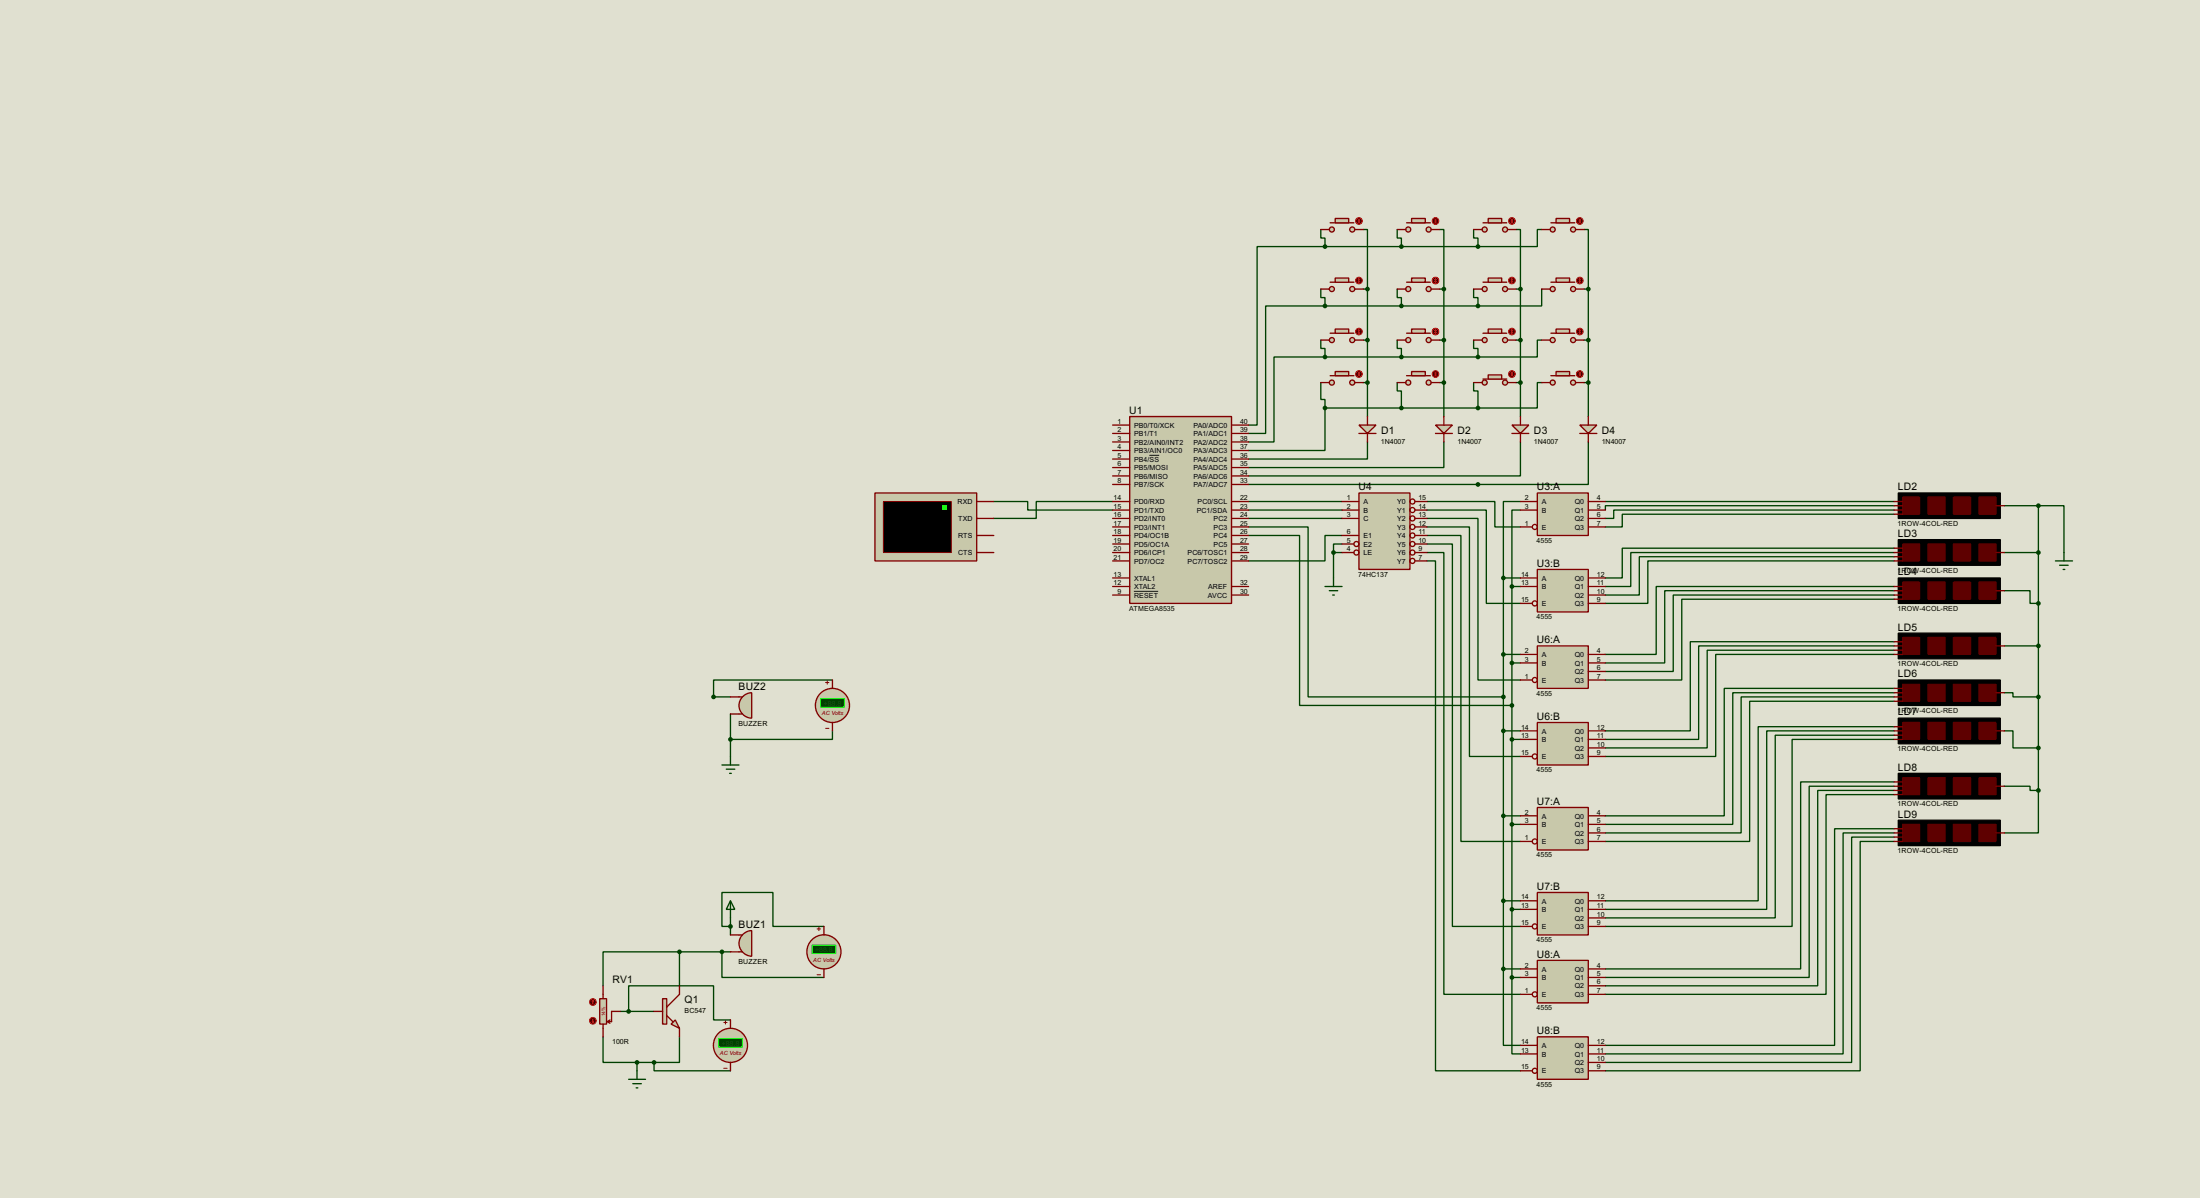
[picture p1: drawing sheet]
<svg xmlns="http://www.w3.org/2000/svg" width="658mm" height="358mm" viewBox="0 0 658 358" stroke-linecap="round" stroke-linejoin="round" font-family="sans-serif">
<path d="M0 0h657.9v358.1h-657.9z" fill="#e0e0d0"/>
<g fill="none" stroke="#004000" stroke-width=".4">
<path d="M395 68.6v2.6h1.3v2.5M396.3 73.7h-20.3v53.4h-2.6M396.3 73.7h45.7M407.7 68.6h1.3v17.8M417.9 68.6v2.6h1.2v2.5M430.6 68.6h1.2v17.8M440.7 68.6v2.6h1.3v2.5M453.4 68.6h1.3v17.8M461.1 68.6h-1.3v5.1h-17.8M473.8 68.6h1.2v17.8M395 86.4v2.6h1.3v2.5M396.3 91.5h-17.8v38.1h-5.1"/>
<path d="M396.3 91.5h45.7M407.7 86.4h1.3M409 86.4v38.1M417.9 86.4v2.6h1.2v2.5M430.6 86.4h1.2M431.8 86.4v38.1M440.7 86.4v2.6h1.3v2.5M453.4 86.4h1.3M454.7 86.4v38.1M461.1 86.4v5.1h-19.1M473.8 86.4h1.2M475 86.4v38.1"/>
<path d="M395 101.7v2.5h1.3v2.5M395 114.4v5h1.3v2.6M396.3 106.7h-15.3v25.4h-7.6M396.3 106.7h45.7M407.7 114.4h1.3M407.7 101.7h1.3M417.9 101.7v2.5h1.2v2.5M417.9 114.4v2.5h1.2v5.1M430.6 114.4h1.2M430.6 101.7h1.2M440.7 101.7v2.5h1.3v2.5M440.7 114.4v2.5h1.3v5.1"/>
<path d="M453.4 114.4h1.3M453.4 101.7h1.3M461.1 101.7h-1.3v5h-17.8M461.1 114.4h-1.3v7.6h-17.8M473.8 114.4h1.2M473.8 101.7h1.2M396.3 122v12.7h-22.9M396.3 122h45.7M409 132.1v5.1h-35.6M431.8 132.1v7.7h-58.4M454.7 132.1v10.2h-81.3M475 132.1v12.7h-101.6"/>
<path d="M297.2 149.9h10.2v2.6h25.4M332.8 149.9h-22.9v5.1h-12.7M373.4 157.5h17.8v50.8h58.4M373.4 149.9h28M373.4 152.5h28M373.4 155h28M426.8 149.9h20.3v7.6h7.6M426.8 152.5h17.7v27.9h10.2M426.8 155h15.2v48.3h12.7M426.8 157.5h12.7v68.6h15.2M454.7 149.9h-5.1v22.9M454.7 152.5h-2.5v22.8"/>
<path d="M480.1 149.9h86.4M566.5 151.2h-86.4v1.3M566.5 152.5h-83.9v2.5h-2.5M566.5 153.7h-81.3v3.8h-5.1M599.5 151.2h10.1M609.6 151.2h7.7v14M609.6 151.2v85.1M373.4 160.1h15.3v50.8h63.5M398.8 165.2v7.6M398.8 165.2h2.6M401.4 160.1h-5.1v7.6h-22.9M401.4 162.6h-2.6v2.6"/>
<path d="M426.8 160.1h10.1v91.4h17.8M426.8 162.6h7.6v114.3h20.3M426.8 165.2h5v132h22.9M426.8 167.7h2.5v152.4h25.4M449.6 172.8h5.1M449.6 172.8v116.8M452.2 175.3h2.5M452.2 175.3v116.9M566.5 166.4h-76.2v11.5h-10.2M566.5 165.2h-78.8v10.1h-7.6M566.5 163.9h-81.3v8.9h-5.1M566.5 167.7h-73.7v12.7h-12.7"/>
<path d="M566.5 177.9h-66.1v22.8h-20.3M566.5 176.6h-68.6v21.6h-17.8M566.5 175.3h-71.2v20.3h-15.2M566.5 179.1h-63.5v24.2h-22.9M599.5 176.6h7.6v3.8h2.5M599.5 165.2h10.1M449.6 195.6h5.1M452.2 198.2h2.5M566.5 194.4h-55.9v29.2h-30.5M566.5 193.1h-58.5v27.9h-27.9M566.5 191.8h-61v26.7h-25.4M566.5 195.6h-53.4v30.5h-33"/>
<path d="M599.5 193.1h10.1M218.5 213.4v12.7M249 203.3h-35.6v5h5.1M249 218.5v2.5h-30.5M449.6 218.5h5.1M566.5 208.3h-45.8v40.7h-40.6M566.5 207.1h-48.3v39.3h-38.1M566.5 205.8h-50.8v38.1h-35.6M566.5 209.6h-43.2v41.9h-43.2M566.5 219.8h-35.6v54.6h-50.8M566.5 218.5h-38.1v53.3h-48.3M566.5 217.2h-40.7v52.1h-45.7"/>
<path d="M599.5 207.1h2.5v1.2h7.6M599.5 218.5h2.5v5.1h7.6M452.2 221h2.5M566.5 221h-30.5v55.9h-55.9M566.5 236.3h-22.9v58.4h-63.5M566.5 235h-25.4v57.2h-61M566.5 233.7h-28v55.9h-58.4M566.5 237.5h-20.4v59.7h-66M599.5 235h7.6v1.3h2.5M609.6 236.3v12.7h-10.1M449.6 243.9h5.1M452.2 246.4h2.5"/>
<path d="M566.5 250.2h-12.7v67.4h-73.7M566.5 249h-15.3v66h-71.1M566.5 247.7h-17.8v64.8h-68.6M566.5 251.5h-10.2v68.6h-76.2M218.5 276.9h-2.6v-10.1h15.3v10.1h15.2M218.5 274.4v5.1M449.6 269.3h5.1M452.2 271.8h2.5M203.2 284.5h-22.8v10.2M203.2 284.5v10.2M203.2 284.5h15.3M215.9 284.5v7.7h30.5"/>
<path d="M449.6 289.6v22.9h5.1M449.6 289.6h5.1M452.2 292.2v22.8h2.5M452.2 292.2h2.5M180.4 309.9v7.7h10.1M185.5 302.3h10.1M188 302.3v-7.6h25.4v10.2h5.1M190.5 317.6v2.5M190.5 317.6h5.1M195.6 317.6v2.5h22.9M203.2 309.9v7.7h-7.6"/>
</g>
<path d="M337.9 124.5h30.4v55.9h-30.4z" fill="#c8c8aa" stroke="#800000" stroke-width=".4"/>
<g fill="none" stroke="#800000" stroke-width=".4">
<path d="M332.8 139.8h5.1M332.8 137.2h5.1M332.8 134.7h5.1M332.8 132.1h5.1M332.8 129.6h5.1M332.8 127.1h5.1M368.3 139.8h5.1M368.3 137.2h5.1M368.3 134.7h5.1M368.3 132.1h5.1M368.3 129.6h5.1M368.3 127.1h5.1"/>
<path d="M332.8 157.5h5.1M332.8 155h5.1M332.8 152.5h5.1M332.8 149.9h5.1M332.8 142.3h5.1M332.8 144.8h5.1M368.3 157.5h5.1M368.3 155h5.1M368.3 152.5h5.1M368.3 149.9h5.1M368.3 142.3h5.1M368.3 144.8h5.1"/>
<path d="M332.8 165.2h5.1M332.8 162.6h5.1M332.8 160.1h5.1M332.8 167.7h5.1M332.8 177.9h5.1M332.8 172.8h5.1M332.8 175.3h5.1M368.3 165.2h5.1M368.3 162.6h5.1M368.3 160.1h5.1M368.3 167.7h5.1M368.3 177.9h5.1"/>
<path d="M368.3 175.3h5.1"/>
</g>
<path d="M343.8 136.1h2.9M339.1 176.8h7.3" fill="none" stroke="#000" stroke-width=".3"/>
<path d="M222.2 279.3a3.8 3.8 0 0 1 2.6-1.1v7.6a3.8 3.8 0 0 1-3.5-2.4 3.8 3.8 0 0 1 .9-4.1z" fill-rule="evenodd" fill="#c8c8aa" stroke="#800000" stroke-width=".4"/>
<path d="M218.5 279.5h3.5M218.5 284.5h3.5" fill="none" stroke="#800000" stroke-width=".4"/>
<path d="M200.7 306.1l1.3-1.2 1.2 2.5z" fill="#c8c8aa" stroke="#800000" stroke-width=".4"/>
<path d="M198.2 298.5h1.2v7.6h-1.2z" fill="#c8c8aa" stroke="#800000" stroke-width=".4"/>
<path d="M203.2 294.7v2.5l-3.8 3.8M195.6 302.3h2.6M199.4 303.6l1.8 1.8M203.2 307.4v2.5" fill="none" stroke="#800000" stroke-width=".4"/>
<path d="M179.4 298.5h2v7.6h-2z" fill="#c8c8aa" stroke="#800000" stroke-width=".4"/>
<path d="M180.4 294.7v3.8M180.4 306.1v3.8M181.7 305.4l.7 .5M182.4 304.9l-.7 .5M185.5 302.3h-2.6v3.1h-1.2" fill="none" stroke="#800000" stroke-width=".4"/>
<circle cx="177.3" cy="299.5" r="1" fill="#400000" stroke="#f00" stroke-width=".3"/>
<path d="M177.3 299l-.2 .3M177.3 299l.3 .3M177.3 299v1" fill="none" stroke="#f00" stroke-width=".3"/>
<circle cx="177.3" cy="305.1" r="1" fill="#400000" stroke="#f00" stroke-width=".3"/>
<path d="M177.1 305.4l.2 .2M177.3 304.6v1M177.6 305.4l-.3 .2" fill="none" stroke="#f00" stroke-width=".3"/>
<g fill="#004000" stroke="#004000" stroke-width=".4">
<circle cx="203.2" cy="284.5" r=".5"/>
<circle cx="190.5" cy="317.6" r=".5"/>
</g>
<path d="M218.5 269.3l1.3 2.5h-2.6zM218.5 269.3v5.1M188 322.6h5.1M189.3 323.9h2.5M190.3 325.2h.5M190.5 320.1v2.5" fill="none" stroke="#004000" stroke-width=".4"/>
<circle cx="218.4" cy="312.5" r="5.1" fill="#c8c8aa" stroke="#800000" stroke-width=".4"/>
<path d="M216.5 305.6h1M216.5 319.3h1M217 305.1v1" fill="none" stroke="#800000" stroke-width=".3"/>
<path d="M214.9 310.4h7.1v2.6h-7.1z" fill="#004000" stroke="#0f0" stroke-width=".3"/>
<path d="M218.5 304.9v2.5M218.5 317.6v2.5" fill="none" stroke="#800000" stroke-width=".4"/>
<g fill="#004000" stroke="#004000" stroke-width=".4">
<circle cx="188" cy="302.3" r=".5"/>
<circle cx="195.6" cy="317.6" r=".5"/>
</g>
<circle cx="246.4" cy="284.5" r="5.1" fill="#c8c8aa" stroke="#800000" stroke-width=".4"/>
<path d="M244.4 277.7h1M244.9 277.2v1M244.4 291.4h1" fill="none" stroke="#800000" stroke-width=".3"/>
<path d="M242.9 282.5h7.1v2.5h-7.1z" fill="#004000" stroke="#0f0" stroke-width=".3"/>
<path d="M246.4 276.9v2.6M246.4 289.6v2.6" fill="none" stroke="#800000" stroke-width=".4"/>
<g fill="#004000" stroke="#004000" stroke-width=".4">
<circle cx="218.4" cy="276.9" r=".5"/>
<circle cx="215.9" cy="284.5" r=".5"/>
</g>
<path d="M222.2 208.2a3.8 3.8 0 0 1 2.6-1.1v7.6a3.8 3.8 0 0 1-3.5-2.4 3.8 3.8 0 0 1 .9-4.1z" fill-rule="evenodd" fill="#c8c8aa" stroke="#800000" stroke-width=".4"/>
<path d="M218.5 213.4h3.5M218.5 208.3h3.5" fill="none" stroke="#800000" stroke-width=".4"/>
<path d="M215.9 228.7h5.1M217.2 229.9h2.6M218.2 231.2h.5M218.5 226.1v2.6" fill="none" stroke="#004000" stroke-width=".4"/>
<circle cx="248.9" cy="210.9" r="5.1" fill="#c8c8aa" stroke="#800000" stroke-width=".4"/>
<path d="M246.9 204h1M246.9 217.7h1M247.4 203.5v1" fill="none" stroke="#800000" stroke-width=".3"/>
<path d="M245.4 208.8h7.1v2.6h-7.1z" fill="#004000" stroke="#0f0" stroke-width=".3"/>
<path d="M249 203.3v2.5M249 216v2.5" fill="none" stroke="#800000" stroke-width=".4"/>
<g fill="#004000" stroke="#004000" stroke-width=".4">
<circle cx="213.4" cy="208.3" r=".5"/>
<circle cx="218.4" cy="221" r=".5"/>
</g>
<g fill="#c8c8aa" stroke="#800000" stroke-width=".4">
<circle cx="404.4" cy="114.4" r=".75"/>
<circle cx="398.3" cy="114.4" r=".75"/>
</g>
<path d="M397.8 112.3h7.1" fill="none" stroke="#800000" stroke-width=".4"/>
<path d="M399.3 111.1h4.1v1.2h-4.1z" fill="#c8c8aa" stroke="#800000" stroke-width=".4"/>
<path d="M395 114.4h2.6M405.2 114.4h2.5" fill="none" stroke="#800000" stroke-width=".4"/>
<circle cx="406.4" cy="111.8" r="1" fill="#400000" stroke="#f00" stroke-width=".3"/>
<path d="M406.2 112.1l.2 .2M406.4 111.3v1M406.4 111.3l-.2 .3M406.4 111.3l.3 .3M406.7 112.1l-.3 .2" fill="none" stroke="#f00" stroke-width=".3"/>
<g fill="#c8c8aa" stroke="#800000" stroke-width=".4">
<circle cx="427.2" cy="114.4" r=".75"/>
<circle cx="421.1" cy="114.4" r=".75"/>
</g>
<path d="M420.7 112.3h7.1" fill="none" stroke="#800000" stroke-width=".4"/>
<path d="M422.2 111.1h4.1v1.2h-4.1z" fill="#c8c8aa" stroke="#800000" stroke-width=".4"/>
<path d="M417.9 114.4h2.5M428 114.4h2.6" fill="none" stroke="#800000" stroke-width=".4"/>
<circle cx="429.3" cy="111.8" r="1" fill="#400000" stroke="#f00" stroke-width=".3"/>
<path d="M429.1 112.1l.2 .2M429.3 111.3v1M429.3 111.3l-.2 .3M429.3 111.3l.3 .3M429.6 112.1l-.3 .2" fill="none" stroke="#f00" stroke-width=".3"/>
<g fill="#c8c8aa" stroke="#800000" stroke-width=".4">
<circle cx="450.1" cy="114.4" r=".75"/>
<circle cx="444" cy="114.4" r=".75"/>
</g>
<path d="M443.5 113.3h7.1" fill="none" stroke="#800000" stroke-width=".4"/>
<path d="M445.1 112.1h4v1.2h-4z" fill="#c8c8aa" stroke="#800000" stroke-width=".4"/>
<path d="M440.7 114.4h2.6M450.9 114.4h2.5" fill="none" stroke="#800000" stroke-width=".4"/>
<circle cx="452.1" cy="111.8" r="1" fill="#400000" stroke="#f00" stroke-width=".3"/>
<path d="M451.9 112.1l.3 .2M452.2 111.3v1M452.2 111.3l-.3 .3M452.2 111.3l.2 .3M452.4 112.1l-.2 .2" fill="none" stroke="#f00" stroke-width=".3"/>
<g fill="#c8c8aa" stroke="#800000" stroke-width=".4">
<circle cx="470.4" cy="114.4" r=".75"/>
<circle cx="464.3" cy="114.4" r=".75"/>
</g>
<path d="M463.8 112.3h7.2" fill="none" stroke="#800000" stroke-width=".4"/>
<path d="M465.4 111.1h4v1.2h-4z" fill="#c8c8aa" stroke="#800000" stroke-width=".4"/>
<path d="M461.1 114.4h2.5M471.2 114.4h2.6" fill="none" stroke="#800000" stroke-width=".4"/>
<circle cx="472.4" cy="111.8" r="1" fill="#400000" stroke="#f00" stroke-width=".3"/>
<path d="M472.2 112.1l.3 .2M472.5 111.3v1M472.5 111.3l-.3 .3M472.5 111.3l.2 .3M472.7 112.1l-.2 .2" fill="none" stroke="#f00" stroke-width=".3"/>
<g fill="#c8c8aa" stroke="#800000" stroke-width=".4">
<circle cx="404.4" cy="101.7" r=".75"/>
<circle cx="398.3" cy="101.7" r=".75"/>
</g>
<path d="M397.8 99.6h7.1" fill="none" stroke="#800000" stroke-width=".4"/>
<path d="M399.3 98.4h4.1v1.2h-4.1z" fill="#c8c8aa" stroke="#800000" stroke-width=".4"/>
<path d="M395 101.7h2.6M405.2 101.7h2.5" fill="none" stroke="#800000" stroke-width=".4"/>
<circle cx="406.4" cy="99.1" r="1" fill="#400000" stroke="#f00" stroke-width=".3"/>
<path d="M406.2 99.4l.2 .2M406.4 98.6v1M406.4 98.6l-.2 .3M406.4 98.6l.3 .3M406.7 99.4l-.3 .2" fill="none" stroke="#f00" stroke-width=".3"/>
<g fill="#c8c8aa" stroke="#800000" stroke-width=".4">
<circle cx="427.2" cy="101.7" r=".75"/>
<circle cx="421.1" cy="101.7" r=".75"/>
</g>
<path d="M420.7 99.6h7.1" fill="none" stroke="#800000" stroke-width=".4"/>
<path d="M422.2 98.4h4.1v1.2h-4.1z" fill="#c8c8aa" stroke="#800000" stroke-width=".4"/>
<path d="M417.9 101.7h2.5M428 101.7h2.6" fill="none" stroke="#800000" stroke-width=".4"/>
<circle cx="429.3" cy="99.1" r="1" fill="#400000" stroke="#f00" stroke-width=".3"/>
<path d="M429.1 99.4l.2 .2M429.3 98.6v1M429.3 98.6l-.2 .3M429.3 98.6l.3 .3M429.6 99.4l-.3 .2" fill="none" stroke="#f00" stroke-width=".3"/>
<g fill="#c8c8aa" stroke="#800000" stroke-width=".4">
<circle cx="450.1" cy="101.7" r=".75"/>
<circle cx="444" cy="101.7" r=".75"/>
</g>
<path d="M443.5 99.6h7.1" fill="none" stroke="#800000" stroke-width=".4"/>
<path d="M445.1 98.4h4v1.2h-4z" fill="#c8c8aa" stroke="#800000" stroke-width=".4"/>
<path d="M440.7 101.7h2.6M450.9 101.7h2.5" fill="none" stroke="#800000" stroke-width=".4"/>
<circle cx="452.1" cy="99.1" r="1" fill="#400000" stroke="#f00" stroke-width=".3"/>
<path d="M451.9 99.4l.3 .2M452.2 98.6v1M452.2 98.6l-.3 .3M452.2 98.6l.2 .3M452.4 99.4l-.2 .2" fill="none" stroke="#f00" stroke-width=".3"/>
<g fill="#c8c8aa" stroke="#800000" stroke-width=".4">
<circle cx="470.4" cy="101.7" r=".75"/>
<circle cx="464.3" cy="101.7" r=".75"/>
</g>
<path d="M463.8 99.6h7.2" fill="none" stroke="#800000" stroke-width=".4"/>
<path d="M465.4 98.4h4v1.2h-4z" fill="#c8c8aa" stroke="#800000" stroke-width=".4"/>
<path d="M461.1 101.7h2.5M471.2 101.7h2.6" fill="none" stroke="#800000" stroke-width=".4"/>
<circle cx="472.4" cy="99.1" r="1" fill="#400000" stroke="#f00" stroke-width=".3"/>
<path d="M472.2 99.4l.3 .2M472.5 98.6v1M472.5 98.6l-.3 .3M472.5 98.6l.2 .3M472.7 99.4l-.2 .2" fill="none" stroke="#f00" stroke-width=".3"/>
<g fill="#c8c8aa" stroke="#800000" stroke-width=".4">
<circle cx="404.4" cy="86.4" r=".75"/>
<circle cx="398.3" cy="86.4" r=".75"/>
</g>
<path d="M397.8 84.4h7.1" fill="none" stroke="#800000" stroke-width=".4"/>
<path d="M399.3 83.1h4.1v1.3h-4.1z" fill="#c8c8aa" stroke="#800000" stroke-width=".4"/>
<path d="M395 86.4h2.6M405.2 86.4h2.5" fill="none" stroke="#800000" stroke-width=".4"/>
<circle cx="406.4" cy="83.9" r="1" fill="#400000" stroke="#f00" stroke-width=".3"/>
<path d="M406.2 84.1l.2 .3M406.4 83.4v1M406.4 83.4l-.2 .2M406.4 83.4l.3 .2M406.7 84.1l-.3 .3" fill="none" stroke="#f00" stroke-width=".3"/>
<g fill="#c8c8aa" stroke="#800000" stroke-width=".4">
<circle cx="427.2" cy="86.4" r=".75"/>
<circle cx="421.1" cy="86.4" r=".75"/>
</g>
<path d="M420.7 84.4h7.1" fill="none" stroke="#800000" stroke-width=".4"/>
<path d="M422.2 83.1h4.1v1.3h-4.1z" fill="#c8c8aa" stroke="#800000" stroke-width=".4"/>
<path d="M417.9 86.4h2.5M428 86.4h2.6" fill="none" stroke="#800000" stroke-width=".4"/>
<circle cx="429.3" cy="83.9" r="1" fill="#400000" stroke="#f00" stroke-width=".3"/>
<path d="M429.1 84.1l.2 .3M429.3 83.4v1M429.3 83.4l-.2 .2M429.3 83.4l.3 .2M429.6 84.1l-.3 .3" fill="none" stroke="#f00" stroke-width=".3"/>
<g fill="#c8c8aa" stroke="#800000" stroke-width=".4">
<circle cx="450.1" cy="86.4" r=".75"/>
<circle cx="444" cy="86.4" r=".75"/>
</g>
<path d="M443.5 84.4h7.1" fill="none" stroke="#800000" stroke-width=".4"/>
<path d="M445.1 83.1h4v1.3h-4z" fill="#c8c8aa" stroke="#800000" stroke-width=".4"/>
<path d="M440.7 86.4h2.6M450.9 86.4h2.5" fill="none" stroke="#800000" stroke-width=".4"/>
<circle cx="452.1" cy="83.9" r="1" fill="#400000" stroke="#f00" stroke-width=".3"/>
<path d="M451.9 84.1l.3 .3M452.2 83.4v1M452.2 83.4l-.3 .2M452.2 83.4l.2 .2M452.4 84.1l-.2 .3" fill="none" stroke="#f00" stroke-width=".3"/>
<g fill="#c8c8aa" stroke="#800000" stroke-width=".4">
<circle cx="470.4" cy="86.4" r=".75"/>
<circle cx="464.3" cy="86.4" r=".75"/>
</g>
<path d="M463.8 84.4h7.2" fill="none" stroke="#800000" stroke-width=".4"/>
<path d="M465.4 83.1h4v1.3h-4z" fill="#c8c8aa" stroke="#800000" stroke-width=".4"/>
<path d="M461.1 86.4h2.5M471.2 86.4h2.6" fill="none" stroke="#800000" stroke-width=".4"/>
<circle cx="472.4" cy="83.9" r="1" fill="#400000" stroke="#f00" stroke-width=".3"/>
<path d="M472.2 84.1l.3 .3M472.5 83.4v1M472.5 83.4l-.3 .2M472.5 83.4l.2 .2M472.7 84.1l-.2 .3" fill="none" stroke="#f00" stroke-width=".3"/>
<g fill="#c8c8aa" stroke="#800000" stroke-width=".4">
<circle cx="404.4" cy="68.6" r=".75"/>
<circle cx="398.3" cy="68.6" r=".75"/>
</g>
<path d="M397.8 66.6h7.1" fill="none" stroke="#800000" stroke-width=".4"/>
<path d="M399.3 65.3h4.1v1.3h-4.1z" fill="#c8c8aa" stroke="#800000" stroke-width=".4"/>
<path d="M395 68.6h2.6M405.2 68.6h2.5" fill="none" stroke="#800000" stroke-width=".4"/>
<circle cx="406.4" cy="66.1" r="1" fill="#400000" stroke="#f00" stroke-width=".3"/>
<path d="M406.2 66.3l.2 .3M406.4 65.6v1M406.4 65.6l-.2 .2M406.4 65.6l.3 .2M406.7 66.3l-.3 .3" fill="none" stroke="#f00" stroke-width=".3"/>
<g fill="#c8c8aa" stroke="#800000" stroke-width=".4">
<circle cx="427.2" cy="68.6" r=".75"/>
<circle cx="421.1" cy="68.6" r=".75"/>
</g>
<path d="M420.7 66.6h7.1" fill="none" stroke="#800000" stroke-width=".4"/>
<path d="M422.2 65.3h4.1v1.3h-4.1z" fill="#c8c8aa" stroke="#800000" stroke-width=".4"/>
<path d="M417.9 68.6h2.5M428 68.6h2.6" fill="none" stroke="#800000" stroke-width=".4"/>
<circle cx="429.3" cy="66.1" r="1" fill="#400000" stroke="#f00" stroke-width=".3"/>
<path d="M429.1 66.3l.2 .3M429.3 65.6v1M429.3 65.6l-.2 .2M429.3 65.6l.3 .2M429.6 66.3l-.3 .3" fill="none" stroke="#f00" stroke-width=".3"/>
<g fill="#c8c8aa" stroke="#800000" stroke-width=".4">
<circle cx="450.1" cy="68.6" r=".75"/>
<circle cx="444" cy="68.6" r=".75"/>
</g>
<path d="M443.5 66.6h7.1" fill="none" stroke="#800000" stroke-width=".4"/>
<path d="M445.1 65.3h4v1.3h-4z" fill="#c8c8aa" stroke="#800000" stroke-width=".4"/>
<path d="M440.7 68.6h2.6M450.9 68.6h2.5" fill="none" stroke="#800000" stroke-width=".4"/>
<circle cx="452.1" cy="66.1" r="1" fill="#400000" stroke="#f00" stroke-width=".3"/>
<path d="M451.9 66.3l.3 .3M452.2 65.6v1M452.2 65.6l-.3 .2M452.2 65.6l.2 .2M452.4 66.3l-.2 .3" fill="none" stroke="#f00" stroke-width=".3"/>
<g fill="#c8c8aa" stroke="#800000" stroke-width=".4">
<circle cx="470.4" cy="68.6" r=".75"/>
<circle cx="464.3" cy="68.6" r=".75"/>
</g>
<path d="M463.8 66.6h7.2" fill="none" stroke="#800000" stroke-width=".4"/>
<path d="M465.4 65.3h4v1.3h-4z" fill="#c8c8aa" stroke="#800000" stroke-width=".4"/>
<path d="M461.1 68.6h2.5M471.2 68.6h2.6" fill="none" stroke="#800000" stroke-width=".4"/>
<circle cx="472.4" cy="66.1" r="1" fill="#400000" stroke="#f00" stroke-width=".3"/>
<path d="M472.2 66.3l.3 .3M472.5 65.6v1M472.5 65.6l-.3 .2M472.5 65.6l.2 .2M472.7 66.3l-.2 .3" fill="none" stroke="#f00" stroke-width=".3"/>
<g fill="#004000" stroke="#004000" stroke-width=".4">
<circle cx="475" cy="114.4" r=".5"/>
<circle cx="475" cy="101.7" r=".5"/>
<circle cx="475" cy="86.4" r=".5"/>
<circle cx="454.7" cy="114.4" r=".5"/>
<circle cx="454.7" cy="101.7" r=".5"/>
<circle cx="454.7" cy="86.4" r=".5"/>
<circle cx="408.9" cy="86.4" r=".5"/>
<circle cx="408.9" cy="101.7" r=".5"/>
<circle cx="408.9" cy="114.4" r=".5"/>
<circle cx="431.8" cy="86.4" r=".5"/>
<circle cx="431.8" cy="101.7" r=".5"/>
<circle cx="431.8" cy="114.4" r=".5"/>
<circle cx="442" cy="73.7" r=".5"/>
<circle cx="419.1" cy="73.7" r=".5"/>
<circle cx="396.2" cy="73.7" r=".5"/>
<circle cx="396.2" cy="91.5" r=".5"/>
<circle cx="419.1" cy="91.5" r=".5"/>
<circle cx="442" cy="91.5" r=".5"/>
<circle cx="396.2" cy="106.7" r=".5"/>
<circle cx="419.1" cy="106.7" r=".5"/>
<circle cx="442" cy="106.7" r=".5"/>
<circle cx="396.2" cy="122" r=".5"/>
<circle cx="419.1" cy="122" r=".5"/>
<circle cx="442" cy="122" r=".5"/>
</g>
<path d="M406.4 127.1h5.1l-2.5 2.5z" fill="#c8c8aa" stroke="#800000" stroke-width=".4"/>
<path d="M406.4 129.6h5.1M409 124.5v2.6M409 129.6v2.5" fill="none" stroke="#800000" stroke-width=".4"/>
<path d="M429.3 127.1h5.1l-2.6 2.5z" fill="#c8c8aa" stroke="#800000" stroke-width=".4"/>
<path d="M429.3 129.6h5.1M431.8 124.5v2.6M431.8 129.6v2.5" fill="none" stroke="#800000" stroke-width=".4"/>
<path d="M452.2 127.1h5l-2.5 2.5z" fill="#c8c8aa" stroke="#800000" stroke-width=".4"/>
<path d="M452.2 129.6h5M454.7 124.5v2.6M454.7 129.6v2.5" fill="none" stroke="#800000" stroke-width=".4"/>
<path d="M472.5 127.1h5.1l-2.6 2.5z" fill="#c8c8aa" stroke="#800000" stroke-width=".4"/>
<path d="M472.5 129.6h5.1M475 124.5v2.6M475 129.6v2.5" fill="none" stroke="#800000" stroke-width=".4"/>
<path d="M261.7 147.4h30.4v20.3h-30.4z" fill="#c8c8aa" stroke="#800000" stroke-width=".4"/>
<path d="M264.2 149.9h20.3v15.3h-20.3z" fill="#000" stroke="#800000" stroke-width=".3"/>
<path d="M282 151.2h1.3v1.3h-1.3z" fill="#0f0"/>
<path d="M292.1 149.9h5.1M292.1 155h5.1M566.5 149.9h2.5M566.5 152.5h2.5M566.5 151.2h2.5M566.5 153.7h2.5M596.9 151.2h2.6M292.1 160.1h5.1M292.1 165.2h5.1" fill="none" stroke="#800000" stroke-width=".4"/>
<path d="M396.3 175.3h5.1M397.6 176.6h2.5M398.6 177.9h.5M398.8 172.8v2.5" fill="none" stroke="#004000" stroke-width=".4"/>
<path d="M567.7 147.4h30.5v7.6h-30.5z" fill="#000" stroke="#000" stroke-width=".4"/>
<g fill="#5e0000" stroke="#5e0000" stroke-width=".4">
<path d="M591.9 148.6h5v5.1h-5z"/>
<path d="M584.2 148.6h5.1v5.1h-5.1z"/>
<path d="M576.6 148.6h5.1v5.1h-5.1z"/>
<path d="M569 148.6h5.1v5.1h-5.1z"/>
</g>
<path d="M459.8 147.4h15.2v12.7h-15.2z" fill="#c8c8aa" stroke="#800000" stroke-width=".4"/>
<g fill="none" stroke="#800000" stroke-width=".4">
<path d="M454.7 149.9h5.1M454.7 152.5h5.1M454.7 157.5h3.6M475 149.9h5.1M475 152.5h5.1M475 157.5h5.1M475 155h5.1"/>
<circle cx="459" cy="157.5" r=".75"/>
</g>
<path d="M406.4 147.4h15.3v22.8h-15.3z" fill="#c8c8aa" stroke="#800000" stroke-width=".4"/>
<g fill="none" stroke="#800000" stroke-width=".4">
<path d="M401.4 149.9h5M401.4 152.5h5M401.4 155h5M423.2 149.9h3.6M423.2 152.5h3.6M423.2 155h3.6M423.2 157.5h3.6M401.4 160.1h5M401.4 162.6h3.5M401.4 165.2h3.5M423.2 160.1h3.6M423.2 162.6h3.6"/>
<path d="M423.2 165.2h3.6M423.2 167.7h3.6"/>
<circle cx="422.4" cy="152.5" r=".75"/>
<circle cx="422.4" cy="157.5" r=".75"/>
<circle cx="422.4" cy="155" r=".75"/>
<circle cx="422.4" cy="149.9" r=".75"/>
<circle cx="405.6" cy="165.2" r=".75"/>
<circle cx="405.6" cy="162.6" r=".75"/>
<circle cx="422.4" cy="167.7" r=".75"/>
<circle cx="422.4" cy="160.1" r=".75"/>
<circle cx="422.4" cy="162.6" r=".75"/>
<circle cx="422.4" cy="165.2" r=".75"/>
</g>
<circle cx="398.8" cy="165.2" r=".5" fill="#004000" stroke="#004000" stroke-width=".4"/>
<path d="M459.8 170.2h15.2v12.7h-15.2z" fill="#c8c8aa" stroke="#800000" stroke-width=".4"/>
<g fill="none" stroke="#800000" stroke-width=".4">
<path d="M454.7 172.8h5.1M454.7 175.3h5.1M475 172.8h5.1M475 175.3h5.1M475 177.9h5.1M454.7 180.4h3.6M475 180.4h5.1"/>
<circle cx="459" cy="180.4" r=".75"/>
</g>
<path d="M459.8 193.1h15.2v12.7h-15.2z" fill="#c8c8aa" stroke="#800000" stroke-width=".4"/>
<g fill="none" stroke="#800000" stroke-width=".4">
<path d="M454.7 195.6h5.1M454.7 198.2h5.1M475 195.6h5.1M475 198.2h5.1M454.7 203.3h3.6M475 203.3h5.1M475 200.7h5.1"/>
<circle cx="459" cy="203.3" r=".75"/>
</g>
<path d="M459.8 216h15.2v12.7h-15.2z" fill="#c8c8aa" stroke="#800000" stroke-width=".4"/>
<g fill="none" stroke="#800000" stroke-width=".4">
<path d="M454.7 218.5h5.1M475 218.5h5.1M454.7 221h5.1M454.7 226.1h3.6M475 221h5.1M475 226.1h5.1M475 223.6h5.1"/>
<circle cx="459" cy="226.1" r=".75"/>
</g>
<path d="M459.8 241.4h15.2v12.7h-15.2z" fill="#c8c8aa" stroke="#800000" stroke-width=".4"/>
<g fill="none" stroke="#800000" stroke-width=".4">
<path d="M454.7 243.9h5.1M454.7 246.4h5.1M454.7 251.5h3.6M475 243.9h5.1M475 246.4h5.1M475 251.5h5.1M475 249h5.1"/>
<circle cx="459" cy="251.5" r=".75"/>
</g>
<path d="M459.8 266.8h15.2v12.7h-15.2z" fill="#c8c8aa" stroke="#800000" stroke-width=".4"/>
<g fill="none" stroke="#800000" stroke-width=".4">
<path d="M454.7 269.3h5.1M454.7 271.8h5.1M454.7 276.9h3.6M475 269.3h5.1M475 271.8h5.1M475 276.9h5.1M475 274.4h5.1"/>
<circle cx="459" cy="276.9" r=".75"/>
</g>
<path d="M459.8 287.1h15.2v12.7h-15.2z" fill="#c8c8aa" stroke="#800000" stroke-width=".4"/>
<g fill="none" stroke="#800000" stroke-width=".4">
<path d="M454.7 289.6h5.1M454.7 292.2h5.1M454.7 297.2h3.6M475 289.6h5.1M475 292.2h5.1M475 297.2h5.1M475 294.7h5.1"/>
<circle cx="459" cy="297.2" r=".75"/>
</g>
<path d="M459.8 309.9h15.2v12.7h-15.2z" fill="#c8c8aa" stroke="#800000" stroke-width=".4"/>
<g fill="none" stroke="#800000" stroke-width=".4">
<path d="M566.5 166.4h2.5M566.5 165.2h2.5M566.5 163.9h2.5M566.5 167.7h2.5M566.5 177.9h2.5M566.5 176.6h2.5M566.5 175.3h2.5M566.5 179.1h2.5M596.9 165.2h2.6M596.9 176.6h2.6M566.5 194.4h2.5M566.5 193.1h2.5"/>
<path d="M566.5 191.8h2.5M566.5 195.6h2.5M596.9 193.1h2.6M566.5 208.3h2.5M566.5 207.1h2.5M566.5 205.8h2.5M566.5 209.6h2.5M566.5 219.8h2.5M566.5 218.5h2.5M566.5 217.2h2.5M596.9 207.1h2.6M596.9 218.5h2.6"/>
<path d="M566.5 221h2.5M566.5 236.3h2.5M566.5 235h2.5M566.5 233.7h2.5M566.5 237.5h2.5M596.9 235h2.6M566.5 250.2h2.5M566.5 249h2.5M566.5 247.7h2.5M566.5 251.5h2.5M596.9 249h2.6M454.7 312.5h5.1"/>
<path d="M454.7 315h5.1M475 312.5h5.1M475 315h5.1M475 317.6h5.1M454.7 320.1h3.6M475 320.1h5.1"/>
<circle cx="459" cy="320.1" r=".75"/>
</g>
<g fill="#004000" stroke="#004000" stroke-width=".4">
<circle cx="449.6" cy="172.8" r=".5"/>
<circle cx="449.6" cy="195.6" r=".5"/>
<circle cx="449.6" cy="218.5" r=".5"/>
<circle cx="449.6" cy="243.9" r=".5"/>
<circle cx="449.6" cy="269.3" r=".5"/>
<circle cx="449.6" cy="289.6" r=".5"/>
<circle cx="452.1" cy="175.3" r=".5"/>
<circle cx="452.1" cy="198.2" r=".5"/>
<circle cx="452.1" cy="221" r=".5"/>
<circle cx="452.1" cy="246.4" r=".5"/>
<circle cx="452.1" cy="271.8" r=".5"/>
<circle cx="449.6" cy="208.3" r=".5"/>
<circle cx="452.1" cy="210.9" r=".5"/>
<circle cx="452.1" cy="292.2" r=".5"/>
<circle cx="609.6" cy="151.2" r=".5"/>
<circle cx="609.6" cy="165.2" r=".5"/>
<circle cx="609.6" cy="180.4" r=".5"/>
<circle cx="609.6" cy="193.1" r=".5"/>
<circle cx="609.6" cy="208.3" r=".5"/>
<circle cx="609.6" cy="223.6" r=".5"/>
<circle cx="609.6" cy="236.3" r=".5"/>
<circle cx="442" cy="144.8" r=".5"/>
</g>
<path d="M614.7 167.7h5.1M616 169h2.5M617 170.2h.5M617.3 165.2v2.5" fill="none" stroke="#004000" stroke-width=".4"/>
<path d="M567.7 161.3h30.5v7.7h-30.5zM567.7 172.8h30.5v7.6h-30.5zM567.7 189.3h30.5v7.6h-30.5zM567.7 203.3h30.5v7.6h-30.5zM567.7 214.7h30.5v7.6h-30.5zM567.7 231.2h30.5v7.6h-30.5zM567.7 245.2h30.5v7.6h-30.5z" fill="#000" stroke="#000" stroke-width=".4"/>
<g fill="#5e0000" stroke="#5e0000" stroke-width=".4">
<path d="M591.9 162.6h5v5.1h-5z"/>
<path d="M584.2 162.6h5.1v5.1h-5.1z"/>
<path d="M576.6 162.6h5.1v5.1h-5.1z"/>
<path d="M569 162.6h5.1v5.1h-5.1z"/>
<path d="M591.9 174h5v5.1h-5z"/>
<path d="M584.2 174h5.1v5.1h-5.1z"/>
<path d="M576.6 174h5.1v5.1h-5.1z"/>
<path d="M569 174h5.1v5.1h-5.1z"/>
<path d="M591.9 190.6h5v5h-5z"/>
<path d="M584.2 190.6h5.1v5h-5.1z"/>
<path d="M576.6 190.6h5.1v5h-5.1z"/>
<path d="M569 190.6h5.1v5h-5.1z"/>
<path d="M591.9 204.5h5v5.1h-5z"/>
<path d="M584.2 204.5h5.1v5.1h-5.1z"/>
<path d="M576.6 204.5h5.1v5.1h-5.1z"/>
<path d="M569 204.5h5.1v5.1h-5.1z"/>
<path d="M591.9 216h5v5h-5z"/>
<path d="M584.2 216h5.1v5h-5.1z"/>
<path d="M576.6 216h5.1v5h-5.1z"/>
<path d="M569 216h5.1v5h-5.1z"/>
<path d="M591.9 232.5h5v5h-5z"/>
<path d="M584.2 232.5h5.1v5h-5.1z"/>
<path d="M576.6 232.5h5.1v5h-5.1z"/>
<path d="M569 232.5h5.1v5h-5.1z"/>
<path d="M591.9 246.4h5v5.1h-5z"/>
<path d="M584.2 246.4h5.1v5.1h-5.1z"/>
<path d="M576.6 246.4h5.1v5.1h-5.1z"/>
<path d="M569 246.4h5.1v5.1h-5.1z"/>
</g>
<g font-size="3.5">
<text x="337.7" y="123.7">U1</text>
<text x="413" y="129.8">D1</text>
<text x="435.9" y="129.8">D2</text>
<text x="458.8" y="129.8">D3</text>
<text x="479.1" y="129.8">D4</text>
<text x="406.3" y="146.6">U4</text>
<text x="459.6" y="146.6">U3:A</text>
<text x="567.6" y="146.6">LD2</text>
<text x="567.6" y="160.5">LD3</text>
<text x="459.6" y="169.4">U3:B</text>
<text x="567.6" y="172">LD4</text>
<text x="567.6" y="188.5">LD5</text>
<text x="459.6" y="192.3">U6:A</text>
<text x="567.6" y="202.5">LD6</text>
<text x="220.9" y="206.3">BUZ2</text>
<text x="459.6" y="215.2">U6:B</text>
<text x="567.6" y="213.9">LD7</text>
<text x="567.6" y="230.4">LD8</text>
<text x="459.6" y="240.6">U7:A</text>
<text x="567.6" y="244.4">LD9</text>
<text x="459.6" y="266">U7:B</text>
<text x="220.9" y="277.4">BUZ1</text>
<text x="459.6" y="286.3">U8:A</text>
<text x="183.2" y="293.9">RV1</text>
<text x="204.8" y="299.9">Q1</text>
<text x="459.6" y="309.1">U8:B</text>
</g>
<g font-size="2.4">
<text x="334.2" y="131.7">3</text>
<text x="334.2" y="129.1">2</text>
<text x="334.2" y="126.7">1</text>
<text x="339.1" y="130.4">PB1/T1</text>
<text x="339.1" y="127.8">PB0/T0/XCK</text>
<text x="356.9" y="130.4">PA1/ADC1</text>
<text x="356.9" y="127.8">PA0/ADC0</text>
<text x="370.9" y="131.7">38</text>
<text x="370.9" y="129.1">39</text>
<text x="370.9" y="126.7">40</text>
<text x="334.2" y="136.8">5</text>
<text x="334.2" y="134.3">4</text>
<text x="339.1" y="135.5">PB3/AIN1/OC0</text>
<text x="339.1" y="132.9">PB2/AIN0/INT2</text>
<text x="356.9" y="135.5">PA3/ADC3</text>
<text x="356.9" y="132.9">PA2/ADC2</text>
<text x="370.9" y="136.8">36</text>
<text x="370.9" y="134.3">37</text>
<text x="413" y="132.6">1N4007</text>
<text x="435.9" y="132.6">1N4007</text>
<text x="458.7" y="132.6">1N4007</text>
<text x="479" y="132.6">1N4007</text>
<text x="334.2" y="141.8">7</text>
<text x="334.2" y="139.4">6</text>
<text x="339.1" y="143.1">PB6/MISO</text>
<text x="339.1" y="140.5">PB5/MOSI</text>
<text x="339.1" y="138">PB4/SS</text>
<text x="356.9" y="143.1">PA6/ADC6</text>
<text x="356.9" y="140.5">PA5/ADC5</text>
<text x="356.9" y="138">PA4/ADC4</text>
<text x="370.9" y="141.8">34</text>
<text x="370.9" y="139.4">35</text>
<text x="333" y="149.5">14</text>
<text x="334.2" y="144.4">8</text>
<text x="339.1" y="145.6">PB7/SCK</text>
<text x="356.9" y="145.6">PA7/ADC7</text>
<text x="370.9" y="149.5">22</text>
<text x="370.9" y="144.4">33</text>
<text x="402.8" y="149.5">1</text>
<text x="424.2" y="149.5">15</text>
<text x="456.1" y="149.5">2</text>
<text x="477.6" y="149.5">4</text>
<text x="286.4" y="150.7">RXD</text>
<text x="286.6" y="155.8">TXD</text>
<text x="333" y="154.5">16</text>
<text x="333" y="152.1">15</text>
<text x="339.1" y="155.8">PD2/INT0</text>
<text x="339.1" y="153.3">PD1/TXD</text>
<text x="339.1" y="150.7">PD0/RXD</text>
<text x="357.9" y="153.3">PC1/SDA</text>
<text x="358.1" y="150.7">PC0/SCL</text>
<text x="362.9" y="155.8">PC2</text>
<text x="370.9" y="154.5">24</text>
<text x="370.9" y="152.1">23</text>
<text x="402.8" y="152.1">2</text>
<text x="402.8" y="154.5">3</text>
<text x="407.7" y="150.7">A</text>
<text x="407.7" y="153.3">B</text>
<text x="407.7" y="155.8">C</text>
<text x="417.8" y="150.7">Y0</text>
<text x="417.8" y="153.3">Y1</text>
<text x="417.8" y="155.8">Y2</text>
<text x="424.2" y="152.1">14</text>
<text x="424.2" y="154.5">13</text>
<text x="456.1" y="152.1">3</text>
<text x="461.1" y="150.7">A</text>
<text x="461.1" y="153.3">B</text>
<text x="470.9" y="150.7">Q0</text>
<text x="470.9" y="153.3">Q1</text>
<text x="470.9" y="155.8">Q2</text>
<text x="477.6" y="152.1">5</text>
<text x="477.6" y="154.5">6</text>
<text x="286.5" y="160.9">RTS</text>
<text x="333" y="159.7">18</text>
<text x="333" y="157.1">17</text>
<text x="339.1" y="160.9">PD4/OC1B</text>
<text x="339.1" y="158.3">PD3/INT1</text>
<text x="362.9" y="160.9">PC4</text>
<text x="362.9" y="158.3">PC3</text>
<text x="370.9" y="159.7">26</text>
<text x="370.9" y="157.1">25</text>
<text x="402.8" y="159.7">6</text>
<text x="407.7" y="160.9">E1</text>
<text x="417.8" y="158.3">Y3</text>
<text x="417.8" y="160.9">Y4</text>
<text x="424.2" y="157.1">12</text>
<text x="424.2" y="159.7">11</text>
<text x="456.1" y="157.1">1</text>
<text x="461.1" y="158.3">E</text>
<text x="470.9" y="158.3">Q3</text>
<text x="477.6" y="157.1">7</text>
<text x="567.5" y="157.2">1ROW-4COL-RED</text>
<text x="286.5" y="166">CTS</text>
<text x="333" y="164.8">20</text>
<text x="333" y="162.2">19</text>
<text x="333" y="167.2">21</text>
<text x="339.1" y="166">PD6/ICP1</text>
<text x="339.1" y="163.4">PD5/OC1A</text>
<text x="355.1" y="166">PC6/TOSC1</text>
<text x="362.9" y="163.4">PC5</text>
<text x="370.9" y="164.8">28</text>
<text x="370.9" y="162.2">27</text>
<text x="370.9" y="167.2">29</text>
<text x="402.8" y="162.2">5</text>
<text x="402.8" y="164.8">4</text>
<text x="407.7" y="163.4">E2</text>
<text x="407.7" y="166">LE</text>
<text x="417.8" y="163.4">Y5</text>
<text x="417.8" y="166">Y6</text>
<text x="424.2" y="162.2">10</text>
<text x="424.2" y="164.8">9</text>
<text x="424.2" y="167.2">7</text>
<text x="459.6" y="162.3">4555</text>
<text x="333" y="172.4">13</text>
<text x="339.1" y="168.5">PD7/OC2</text>
<text x="339.1" y="173.6">XTAL1</text>
<text x="355.1" y="168.5">PC7/TOSC2</text>
<text x="406.2" y="172.4">74HC137</text>
<text x="417.8" y="168.5">Y7</text>
<text x="454.9" y="172.4">14</text>
<text x="461.1" y="173.6">A</text>
<text x="470.9" y="173.6">Q0</text>
<text x="477.6" y="172.4">12</text>
<text x="567.5" y="171.2">1ROW-4COL-RED</text>
<text x="333" y="174.9">12</text>
<text x="334.2" y="177.5">9</text>
<text x="339.1" y="178.7">RESET</text>
<text x="339.1" y="176.1">XTAL2</text>
<text x="361.2" y="178.7">AVCC</text>
<text x="361.3" y="176.1">AREF</text>
<text x="370.9" y="177.5">30</text>
<text x="370.9" y="174.9">32</text>
<text x="454.9" y="174.9">13</text>
<text x="454.9" y="180">15</text>
<text x="461.1" y="176.1">B</text>
<text x="470.9" y="176.1">Q1</text>
<text x="470.9" y="178.7">Q2</text>
<text x="477.6" y="174.9">11</text>
<text x="477.6" y="177.5">10</text>
<text x="477.6" y="180">9</text>
<text x="337.7" y="182.6">ATMEGA8535</text>
<text x="459.6" y="185.1">4555</text>
<text x="461.1" y="181.2">E</text>
<text x="470.9" y="181.2">Q3</text>
<text x="567.5" y="182.6">1ROW-4COL-RED</text>
<text x="456.1" y="195.2">2</text>
<text x="456.1" y="197.8">3</text>
<text x="461.1" y="196.4">A</text>
<text x="470.9" y="196.4">Q0</text>
<text x="477.6" y="195.2">4</text>
<text x="477.6" y="197.8">5</text>
<text x="456.1" y="202.8">1</text>
<text x="461.1" y="199">B</text>
<text x="470.9" y="199">Q1</text>
<text x="470.9" y="201.5">Q2</text>
<text x="477.6" y="200.3">6</text>
<text x="477.6" y="202.8">7</text>
<text x="567.5" y="199.1">1ROW-4COL-RED</text>
<text x="459.6" y="208">4555</text>
<text x="461.1" y="204.1">E</text>
<text x="470.9" y="204.1">Q3</text>
<text x="567.5" y="213.1">1ROW-4COL-RED</text>
<text x="220.8" y="216.9">BUZZER</text>
<text x="454.9" y="218.1">14</text>
<text x="454.9" y="220.6">13</text>
<text x="461.1" y="219.3">A</text>
<text x="461.1" y="221.8">B</text>
<text x="470.9" y="219.3">Q0</text>
<text x="470.9" y="221.8">Q1</text>
<text x="477.6" y="218.1">12</text>
<text x="477.6" y="220.6">11</text>
<text x="454.9" y="225.7">15</text>
<text x="461.1" y="226.9">E</text>
<text x="470.9" y="224.4">Q2</text>
<text x="470.9" y="226.9">Q3</text>
<text x="477.6" y="223.2">10</text>
<text x="477.6" y="225.7">9</text>
<text x="567.5" y="224.5">1ROW-4COL-RED</text>
<text x="459.6" y="230.9">4555</text>
<text x="456.1" y="243.5">2</text>
<text x="461.1" y="244.7">A</text>
<text x="470.9" y="244.7">Q0</text>
<text x="477.6" y="243.5">4</text>
<text x="567.5" y="241">1ROW-4COL-RED</text>
<text x="456.1" y="246">3</text>
<text x="456.1" y="251.1">1</text>
<text x="461.1" y="247.2">B</text>
<text x="470.9" y="247.2">Q1</text>
<text x="470.9" y="249.8">Q2</text>
<text x="477.6" y="246">5</text>
<text x="477.6" y="248.6">6</text>
<text x="477.6" y="251.1">7</text>
<text x="459.6" y="256.3">4555</text>
<text x="461.1" y="252.3">E</text>
<text x="470.9" y="252.3">Q3</text>
<text x="567.5" y="255">1ROW-4COL-RED</text>
<text x="454.9" y="268.9">14</text>
<text x="477.6" y="268.9">12</text>
<text x="454.9" y="271.4">13</text>
<text x="461.1" y="270.1">A</text>
<text x="461.1" y="272.6">B</text>
<text x="470.9" y="270.1">Q0</text>
<text x="470.9" y="272.6">Q1</text>
<text x="470.9" y="275.2">Q2</text>
<text x="477.6" y="271.4">11</text>
<text x="477.6" y="274">10</text>
<text x="454.9" y="276.5">15</text>
<text x="459.6" y="281.7">4555</text>
<text x="461.1" y="277.7">E</text>
<text x="470.9" y="277.7">Q3</text>
<text x="477.6" y="276.5">9</text>
<text x="220.8" y="288">BUZZER</text>
<text x="456.1" y="289.2">2</text>
<text x="456.1" y="291.8">3</text>
<text x="461.1" y="290.4">A</text>
<text x="461.1" y="293">B</text>
<text x="470.9" y="290.4">Q0</text>
<text x="470.9" y="293">Q1</text>
<text x="477.6" y="289.2">4</text>
<text x="477.6" y="291.8">5</text>
<text x="456.1" y="296.8">1</text>
<text x="461.1" y="298">E</text>
<text x="470.9" y="295.5">Q2</text>
<text x="470.9" y="298">Q3</text>
<text x="477.6" y="294.3">6</text>
<text x="477.6" y="296.8">7</text>
<text x="204.7" y="302.8">BC547</text>
<text x="459.6" y="302">4555</text>
<text x="183.1" y="312.1">100R</text>
<text x="454.9" y="312.1">14</text>
<text x="454.9" y="314.6">13</text>
<text x="461.1" y="313.3">A</text>
<text x="461.1" y="315.8">B</text>
<text x="470.9" y="313.3">Q0</text>
<text x="470.9" y="315.8">Q1</text>
<text x="477.6" y="312.1">12</text>
<text x="477.6" y="314.6">11</text>
<text x="477.6" y="317.2">10</text>
<text x="454.9" y="319.7">15</text>
<text x="461.1" y="320.9">E</text>
<text x="470.9" y="318.4">Q2</text>
<text x="470.9" y="320.9">Q3</text>
<text x="477.6" y="319.7">9</text>
<text x="459.6" y="324.8">4555</text>
</g>
<g font-size="2.4" fill="#008000">
<text x="246.3" y="210.9">+88.8</text>
<text x="243.8" y="284.6">+88.8</text>
<text x="215.8" y="312.5">+88.8</text>
</g>
<g font-size="1.9" fill="#800000">
<text x="245.8" y="213.8">AC Volts</text>
<text x="243.2" y="287.5">AC Volts</text>
<text x="215.3" y="315.4">AC Volts</text>
</g>
<text font-size="1.7" fill="#c00000" x="181" y="303.8" transform="rotate(-90 181 303.8)">14%</text>
</svg>
